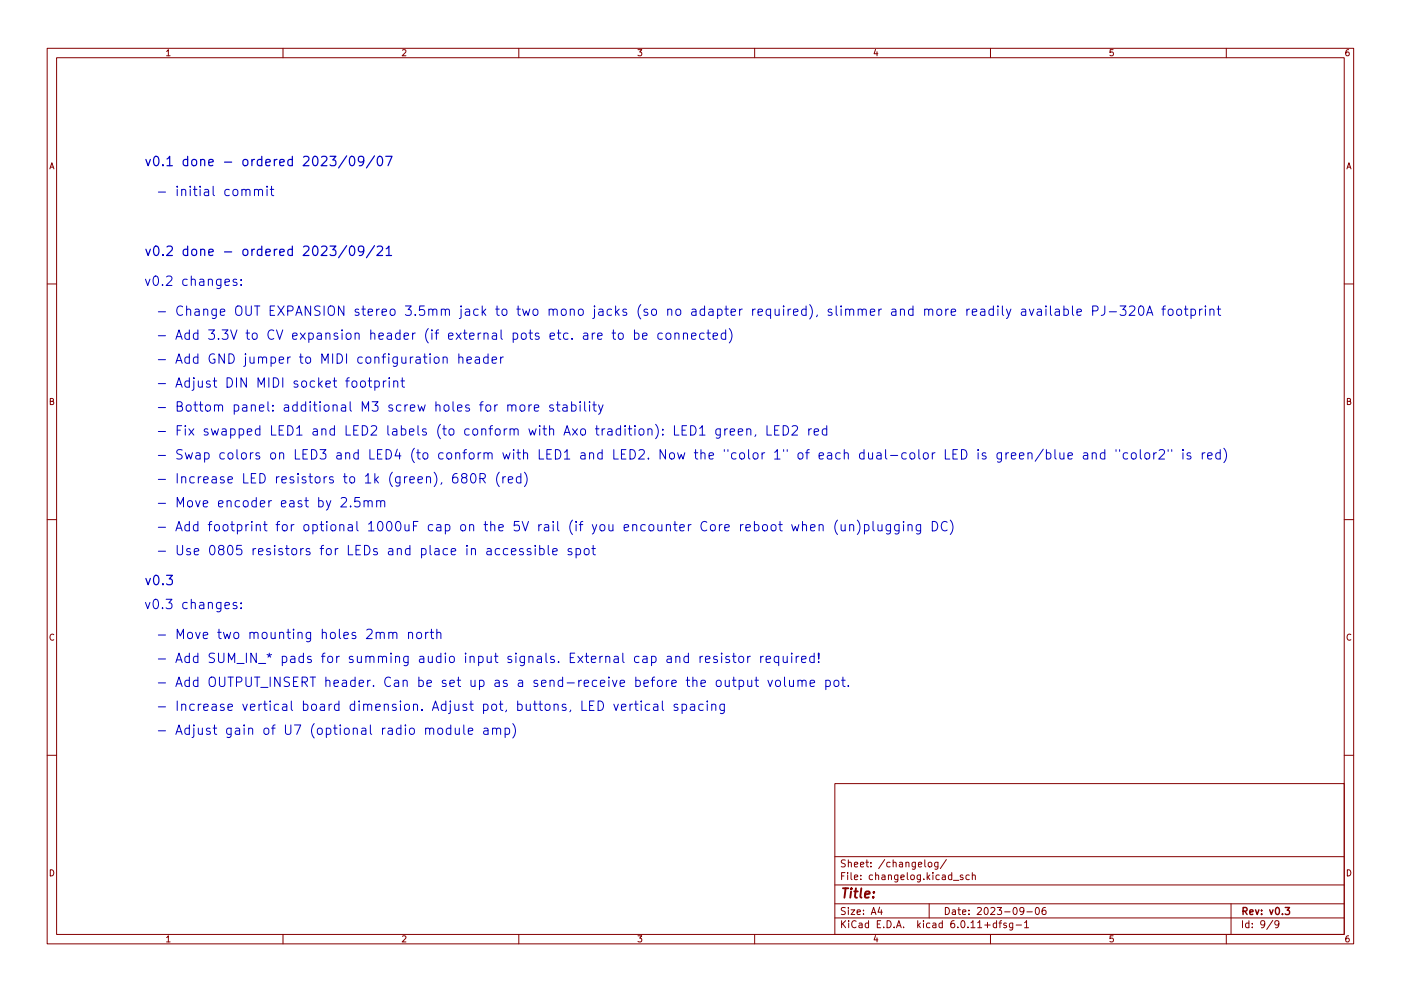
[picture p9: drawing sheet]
<svg xmlns="http://www.w3.org/2000/svg" width="297mm" height="210mm" viewBox="0 0 297 210" stroke-linecap="round" stroke-linejoin="round" font-family="sans-serif">
<g fill="none" stroke="#840000" stroke-width=".21">
<path d="M10 10.2h277v190.1h-277zM12 12.2h273v186.1h-273zM60 10.2v2M110 10.2v2M160 10.2v2M210 10.2v2M260 10.2v2M10 60.2h2M285 60.2h2M10 110.2h2M285 110.2h2M10 160.2h2"/>
<path d="M177 166.3h108v32h-108zM285 160.2h2M60 198.3v2M110 198.3v2M160 198.3v2M177 194.8h108M177 191.8h108M177 187.8h108M177 181.8h108M182.5 186.5v.1M182.5 185.7v.1M184.6 183.8v.1"/>
<path d="M184.6 183v.1M197 191.8v3M198.9 182.9v1.2l-.3 .3h-.4M198.9 183l-.5-.1-.3 .3 .2 .7h.6M200.6 182.4l-1.2 1.9M205.5 185.7l-.4-.1-.3 .3 .1 .7h.6M206.1 185.8l.3-.2 .3 .1 .1 .9M206.1 185.1v1.5M210 198.3v2M215.4 196.3h1.2M217.2 195.8l.4-.5v1.5M217.2 196.8h.9"/>
<path d="M217.7 193.5h1.2M219.7 192.6l.2-.1a.8 .8 0 0 1 .5 .8 .8 .8 0 0 1-.5 .7 1 1 0 0 1-.2-1.4zM221.6 192.5l-.4 .1a1.01 1.01 0 0 0 0 1.4l.5-.1 .1-.5-.3-.3-.4 .1-.2 .2M260 198.3v2M261 191.8v6.5M271.2 196l-.3 .3h-.3l-.3-.3v-.4l.3-.3 .4 .1 .2 .2a.99 .99 0 0 1-.5 1.2h-.3"/>
</g>
<g fill="none" stroke="#0000c2" stroke-width=".21">
<path d="M45.2 39.5v1.7l.3 .3M57.6 39.5v1.7l.1 .2 .3 .1M33.6 40.8h1.5M51.1 59.3v.2M57.3 40.2h.7M33.6 71.2h1.5M33.6 66.2h1.5M33.6 76.3h1.5M51.1 60.4v.2M61.6 75.7l-.4 .1-.2 .3M75.3 70.9a.5 .5 0 0 1 .8 0v1.1M92.1 75.9l.3-.2 .5 .1 .2 .3v.6a.54 .54 0 0 1-.5 .4 .54 .54 0 0 1-.6-.4z"/>
<path d="M94 75.9l.2-.2 .5 .1 .1 1.3M94 75.7v1.4M108.8 70.8l.6-.1 .4 .3v.6l-.2 .3h-.8M108.8 70.7v2M109.6 65.6h.7M116.4 65.8a.5 .5 0 0 1 .9 .1v1M116.4 65.6v1.3M116.6 71.3l1-.2-.1-.3-.6-.1-.3 .2 .1 1h.8M123.8 70.8h.7l.1 1.2M124.6 71.1l-.6 .1a.39 .39 0 0 0-.3 .4 .39 .39 0 0 0 .3 .4l.6-.1M126 65.6v1.7l-.3 .3M126 64.9v.2"/>
<path d="M129.8 70.7h.7M130 70v1.7l.1 .2 .4 .1M134.5 70.8l.6-.1 .4 .3v.6l-.2 .3h-.8M135.9 64.6a2.29 2.29 0 0 0 0 3.1M136.2 71.3l1-.2-.1-.3-.6-.1-.3 .2 .1 1h.8M140.4 70.8l-.5-.1-.4 .3v.6l.2 .3h.7M141.6 65.8a.5 .5 0 0 1 .8 .1v1M141.6 65.6v1.3M143.5 65.7a.54 .54 0 0 1 .8 .3v.5a.54 .54 0 0 1-.5 .4 .54 .54 0 0 1-.5-.4v-.5zM146.7 65.7h.8l.1 1.2M147.6 66.1l-.7 .1a.39 .39 0 0 0-.3 .3 .39 .39 0 0 0 .3 .4l.7-.1M159.6 65.6v1.3"/>
<path d="M160.1 65.6l-.3 .1-.2 .3M176.3 65.7l-.4-.1-.3 .3 .1 .3 .6 .1v.5h-.7M189.1 65.7h.8l.1 1.2M190 66.1l-.7 .1a.39 .39 0 0 0-.3 .3 .39 .39 0 0 0 .3 .4l.7-.1M196 65.8a.5 .5 0 0 1 .9 .1v1M196.9 65.9l.3-.3 .5 .1 .1 1.2M205.6 65.6l-.4 .1-.2 .3M206.1 66.2l1-.1-.1-.4-.6-.1-.3 .3 .1 .9h.8M216.6 65.7h.8l.1 1.2M217.5 66.1l-.7 .1a.39 .39 0 0 0-.3 .3 .39 .39 0 0 0 .3 .4l.7-.1M231.7 66h.7a.54 .54 0 0 0 .4-.6 .54 .54 0 0 0-.4-.5h-.7v2M246.3 65.6h.8"/>
<path d="M247.1 64.9l-.4 .1-.1 .2v1.7M247.9 65.7a.54 .54 0 0 1 .8 .3v.5a.54 .54 0 0 1-.5 .4 .54 .54 0 0 1-.5-.4v-.5zM33.6 86.5h1.5M33.6 96.6h1.5M33.6 91.6h1.5M33.6 81.4h1.5M45.2 80.8h.8M45.5 80.2v1.7l.1 .2 .4 .1M46.3 86.2l.3-.3 .5 .1 .1 1.2M55 96.2l-.5-.1-.3 .2 .1 .3 .7 .2v.5h-.8M57.9 87v.2M57.9 86v.2"/>
<path d="M72.4 86h.8l.1 1.2M73.3 86.4l-.7 .1a.39 .39 0 0 0-.3 .4 .39 .39 0 0 0 .3 .3l.7-.1M74.2 85.2v1.7l.3 .3M85 80.8h.8M85.3 80.2v1.7l.1 .2 .4 .1M106.6 96.1l.4 1.3 .4-1 .4 1 .3-1.3M112.1 91l.4 1.3 .4-.9 .4 .9 .4-1.3M114.3 95.4v2h1M117.3 86l-.5-.1-.3 .3 .1 .3 .7 .2v.4h-.8M119.6 92.3l.6-2 .7 2M119.8 91.7h.9M123.2 96.2h.8v1.2"/>
<path d="M124 96.5l-.6 .1a.39 .39 0 0 0-.3 .4 .39 .39 0 0 0 .3 .4l.6-.1M126.2 91h.8M126.5 90.3v1.7l.1 .2 .4 .1M127.9 85.9l-.7 1.8-.3 .2M130.1 95.4v2h1M140.5 92.1v.2M140.5 91.1v.2M141.1 95.4v2l-1.1-2v2M143 90.3v2h1M147.2 96.1h.8M147.5 95.4v1.7l.1 .2 .4 .1M152.7 91v1.6a.54 .54 0 0 1-.8 .3"/>
<path d="M152.7 91.1l-.6-.1-.3 .4v.5l.2 .3h.7M154.3 95.4v.4M162.6 90.3v2h1M164.2 96l.6-.6v2M164.2 97.4h1.2M169.3 96.3a.54 .54 0 0 1 .5-.2 .54 .54 0 0 1 .4 .3v.6a.54 .54 0 0 1-.5 .4 .54 .54 0 0 1-.5-.4zM172 91l-.3 .1-.2 .3M173.7 96.7l.9-.2-.1-.3-.5-.1-.3 .2 .1 1h.7M183.2 96.2l-.6-.1-.4 .3v.6l.2 .3h.8M183.2 95.4v2M198.2 96.1l-.3 .1-.2 .2M200.4 95.4v2h1"/>
<path d="M202 96.3h.7M203 95.4h-1v2h1M213.3 96.1v1.3M213.9 96.1l-.4 .1-.2 .2M229.8 96.2h.7l.1 1.2M230.6 96.5l-.6 .1a.39 .39 0 0 0-.3 .4 .39 .39 0 0 0 .3 .4l.6-.1M231.6 96.3a.5 .5 0 0 1 .8 0v1.1M231.6 96.1v1.3M239.1 96.2l-.6-.1-.4 .3v.6l.2 .3h.8M250.8 95.4v.2M250.8 96.1v1.3M252.4 96.2l-.4-.1-.3 .2 .1 .3 .6 .2v.5h-.7"/>
<path d="M256 96.7l1-.2-.1-.3-.6-.1-.3 .2 .1 1h.8M33.6 117h1.5M33.6 101.7h1.5M33.6 111.9h1.5M33.6 106.8h1.5M48.3 101.8l1-.2-.1-.4-.6-.1-.3 .3 .1 1h.8M54.3 111.5a.5 .5 0 0 1 .9 .1v1M55.9 111.3h.7M56.1 110.6v1.7l.1 .2 .4 .1M57.6 106.2l-.4 .1-.2 .3M65.7 116.5l-.5-.1-.3 .3 .1 .3 .7 .1v.5h-.8M70.6 101.2l-.5-.1-.2 .3 .1 .3 .6 .2v.5h-.7"/>
<path d="M75.7 110.6v1.7l.3 .3M93.7 102.4l-.2 .4M102.6 111.3h.8M104.1 116.9l-.6 .1a.39 .39 0 0 0-.3 .3 .39 .39 0 0 0 .3 .4l.6-.1M110 110.6h-.9l-.1 1 .3-.2 .7 .1 .1 .3-.1 .6-.2 .2h-.5l-.3-.2M117.2 117l.9-.1-.1-.4-.5-.1-.3 .3 .1 .9h.7M121.2 116.5l-.5-.1-.3 .3 .1 .3 .7 .1v.5h-.8M121.4 110.3a2.29 2.29 0 0 0 0 3.1M125.6 111.3l.4 1.3M126.5 111.3l-.6 1.8-.3 .2M132.3 112l1-.2-.1-.4-.6-.1-.3 .3 .1 .9h.8M149.9 110.8a.8 .8 0 0 0-1 0 .8 .8 0 0 0-.3 1 .75 .75 0 0 0 .4 .7 .75 .75 0 0 0 .9-.1"/>
<path d="M157.6 111.3l-.4 .1-.2 .3M167.9 111.3l.3 1.3 .4-.9 .4 .9 .4-1.3M177.6 110.3a2.29 2.29 0 0 0 0 3.1M197.7 110.6a1.01 1.01 0 0 1 1.1 1 1.01 1.01 0 0 1-1.1 1zM33.6 139.8h1.5M33.6 134.7h1.5M51.1 129v.1M51.1 127.9v.2M65.9 134.2v1.6a.54 .54 0 0 1-.9 .3M65.9 134.3l-.6-.1-.4 .3v.6l.2 .3h.8M86.5 139.2l-.1 1.8a.54 .54 0 0 1-.7 .1M86.5 139.3l-.5-.1-.4 .4v.6l.2 .3h.7"/>
<path d="M120.9 139.5h.7M121.9 138.6h-1v2h1M135.5 139.3l-.6-.1-.4 .4v.6l.2 .3h.8M141.5 139.3h.7l.1 1.3M142.3 139.7l-.6 .1a.39 .39 0 0 0-.3 .4 .39 .39 0 0 0 .3 .4l.6-.1M148.4 139.2v1.4M149 139.2l-.4 .1-.2 .3M161.3 139.2v1.4M161.9 139.2l-.4 .1-.2 .3M33.6 155.1h1.5M33.6 150h1.5M33.6 144.9h1.5"/>
<path d="M45.2 154.5h.8M45.5 153.8v1.7l.1 .2 .4 .1M48.3 150.1l1-.2-.1-.4-.6-.1-.3 .3 .1 .9h.8M61.8 148.7v1.7l.2 .3M78.5 153.8v1.7l.3 .3M79.2 145.5v.2M89.5 150.5v.2M110.8 144.8l-.7 .1a.39 .39 0 0 0-.3 .4 .39 .39 0 0 0 .3 .4l.7-.1M121 150.6l-.2 .4M131.5 145l.9-.2-.1-.4-.5-.1-.3 .3 .1 1h.7M134.8 144.4l.6-.1 .4 .4v.6l-.2 .3h-.8M134.8 143.7v2"/>
<path d="M143.7 149.5l-.5-.1-.3 .3 .1 .3 .7 .2v.4h-.8M145.5 144.3h.7M145.8 143.7v1.7l.1 .2 .3 .1M152 144.4a.54 .54 0 0 1 .9 .3v.6a.54 .54 0 0 1-.5 .4 .54 .54 0 0 1-.5-.4v-.6zM162.8 144.3l.5 1.4 .5-1.4M175.1 144.4l.6-.1 .3 .4v.6l-.1 .3h-.8M175.1 144.3v2"/>
</g>
<path d="M35.4 35.2h1.1M80.3 33.3l.3-.1a1.25 1.25 0 0 1 0 2h-.1a1.33 1.33 0 0 1-.2-1.9zM81.8 33.2h1.3l-.8 2M79.4 52.1l-1.7 2.6M80 52.4l.3-.2h.4l.3 .2 .1 .4-.1 .3-1.1 1.1h1.2M81.9 52.8l.6-.6v2M81.9 54.2h1.1" fill="none" stroke="#0000c2" stroke-width=".25"/>
<g font-size="2.8" fill="#0000c2">
<text x="30.5" y="35.3">v0.1</text>
<text x="38.5" y="35.3">done</text>
<text x="47.5" y="35.3">-</text>
<text x="51.7" y="35.3">ordered</text>
<text x="64.8" y="35.3">2023/09/07</text>
<text x="37.2" y="41.6">initial</text>
<text x="47.5" y="41.6">commit</text>
<text x="30.5" y="54.3">v0.2</text>
<text x="38.5" y="54.3">done</text>
<text x="47.5" y="54.3">-</text>
<text x="51.7" y="54.3">ordered</text>
<text x="64.8" y="54.3">2023/09/21</text>
<text x="30.5" y="60.7">v0.2</text>
<text x="38.4" y="60.7">changes:</text>
<text x="37.2" y="67">Change</text>
<text x="49.8" y="67">OUT EXPANSION</text>
<text x="75.4" y="67">stereo</text>
<text x="86.4" y="67">3.5mm</text>
<text x="98.1" y="67">jack</text>
<text x="105.9" y="67">to</text>
<text x="110.5" y="67">two</text>
<text x="117.2" y="67">mono</text>
<text x="127" y="67">jacks</text>
<text x="136.4" y="67">(so</text>
<text x="148.1" y="67">adapter</text>
<text x="161.2" y="67">required),</text>
<text x="177.4" y="67">slimmer</text>
<text x="191" y="67">and</text>
<text x="198.1" y="67">more</text>
<text x="207.2" y="67">readily</text>
<text x="219" y="67">available</text>
<text x="234.2" y="67">PJ-320A</text>
<text x="249.3" y="67">footprint</text>
<text x="37.2" y="72.1">Add</text>
<text x="37.2" y="77.2">Add</text>
<text x="44.2" y="72.1">3.3V</text>
<text x="44.2" y="77.2">GND jumper</text>
<text x="52.3" y="72.1">to</text>
<text x="57" y="72.1">CV expansion</text>
<text x="63.8" y="77.2">to</text>
<text x="68.4" y="77.2">MIDI</text>
<text x="76.3" y="77.2">configuration</text>
<text x="79" y="72.1">header</text>
<text x="90.8" y="72.1">(if</text>
<text x="95.9" y="72.1">external</text>
<text x="97.8" y="77.2">header</text>
<text x="109.6" y="72.1">pots</text>
<text x="117.7" y="72.1">etc.</text>
<text x="124.9" y="72.1">are</text>
<text x="131.3" y="72.1">to</text>
<text x="141.2" y="72.1">connected)</text>
<text x="37.2" y="82.2">Adjust</text>
<text x="47.9" y="82.2">DIN MIDI</text>
<text x="62.5" y="82.2">socket</text>
<text x="73.8" y="82.2">footprint</text>
<text x="37.2" y="87.3">Bottom</text>
<text x="49.4" y="87.3">panel:</text>
<text x="60.2" y="87.3">additional</text>
<text x="76.9" y="87.3">M3</text>
<text x="82.7" y="87.3">screw</text>
<text x="92.8" y="87.3">holes</text>
<text x="102.5" y="87.3">for</text>
<text x="108.3" y="87.3">more</text>
<text x="117.4" y="87.3">stability</text>
<text x="37.2" y="92.4">Fix</text>
<text x="43.1" y="92.4">swapped</text>
<text x="57.5" y="92.4">LED1</text>
<text x="66.5" y="92.4">and</text>
<text x="73.6" y="92.4">LED2</text>
<text x="82.6" y="92.4">labels</text>
<text x="93.3" y="92.4">(to</text>
<text x="99.3" y="92.4">conform</text>
<text x="113.2" y="92.4">with</text>
<text x="120.8" y="92.4">Axo</text>
<text x="127.6" y="92.4">tradition):</text>
<text x="144.3" y="92.4">LED1</text>
<text x="153.3" y="92.4">green,</text>
<text x="164.2" y="92.4">LED2</text>
<text x="173.2" y="92.4">red</text>
<text x="37.2" y="97.5">Swap</text>
<text x="46.5" y="97.5">colors</text>
<text x="57.4" y="97.5">on</text>
<text x="62.7" y="97.5">LED3</text>
<text x="71.7" y="97.5">and</text>
<text x="78.8" y="97.5">LED4</text>
<text x="87.8" y="97.5">(to</text>
<text x="93.8" y="97.5">conform</text>
<text x="107.6" y="97.5">with</text>
<text x="115.3" y="97.5">LED1</text>
<text x="124.3" y="97.5">and</text>
<text x="131.4" y="97.5">LED2.</text>
<text x="141.4" y="97.5">Now</text>
<text x="149.1" y="97.5">the</text>
<text x="155.4" y="97.5">&quot;color</text>
<text x="166.2" y="97.5">1&quot;</text>
<text x="171.3" y="97.5">of</text>
<text x="176" y="97.5">each</text>
<text x="184.7" y="97.5">dual-color</text>
<text x="202.9" y="97.5">LED is</text>
<text x="214.3" y="97.5">green/blue</text>
<text x="232.7" y="97.5">and</text>
<text x="239.8" y="97.5">&quot;color2&quot;</text>
<text x="254.1" y="97.5">is</text>
<text x="258.3" y="97.5">red)</text>
<text x="37.2" y="102.6">Increase</text>
<text x="37.2" y="107.6">Move</text>
<text x="46.2" y="107.6">encoder</text>
<text x="51.4" y="102.6">LED resistors</text>
<text x="59.7" y="107.6">east</text>
<text x="67.6" y="107.6">by</text>
<text x="72.6" y="107.6">2.5mm</text>
<text x="73.2" y="102.6">to</text>
<text x="77.8" y="102.6">1k</text>
<text x="83" y="102.6">(green),</text>
<text x="96.6" y="102.6">680R</text>
<text x="106" y="102.6">(red)</text>
<text x="37.2" y="112.7">Add</text>
<text x="44.2" y="112.7">footprint</text>
<text x="58.7" y="112.7">for</text>
<text x="64.6" y="112.7">optional</text>
<text x="78.4" y="112.7">1000uF</text>
<text x="91.3" y="112.7">cap</text>
<text x="98.3" y="112.7">on</text>
<text x="103.6" y="112.7">the</text>
<text x="109.9" y="112.7">5V rail</text>
<text x="121.9" y="112.7">(if</text>
<text x="127" y="112.7">you</text>
<text x="133.9" y="112.7">encounter</text>
<text x="150.3" y="112.7">Core</text>
<text x="158.7" y="112.7">reboot</text>
<text x="169.9" y="112.7">when</text>
<text x="179" y="112.7">(un)plugging</text>
<text x="199.9" y="112.7">DC)</text>
<text x="37.2" y="117.8">Use</text>
<text x="44.3" y="117.8">0805</text>
<text x="53.6" y="117.8">resistors</text>
<text x="68.2" y="117.8">for</text>
<text x="74.1" y="117.8">LEDs and</text>
<text x="89.9" y="117.8">place</text>
<text x="99.7" y="117.8">in</text>
<text x="104.1" y="117.8">accessible</text>
<text x="121.5" y="117.8">spot</text>
<text x="30.5" y="124.2">v0.3</text>
<text x="30.5" y="129.2">v0.3</text>
<text x="38.4" y="129.2">changes:</text>
<text x="37.2" y="135.6">Move</text>
<text x="46.2" y="135.6">two</text>
<text x="52.9" y="135.6">mounting</text>
<text x="68.4" y="135.6">holes</text>
<text x="78.1" y="135.6">2mm</text>
<text x="87" y="135.6">north</text>
<text x="37.2" y="140.7">Add</text>
<text x="44.2" y="140.7">SUM_IN_*</text>
<text x="59.8" y="140.7">pads</text>
<text x="68.5" y="140.7">for</text>
<text x="74.4" y="140.7">summing</text>
<text x="89.4" y="140.7">audio</text>
<text x="99.2" y="140.7">input</text>
<text x="108.4" y="140.7">signals.</text>
<text x="121.7" y="140.7">External</text>
<text x="135.6" y="140.7">cap</text>
<text x="142.6" y="140.7">and</text>
<text x="149.7" y="140.7">resistor</text>
<text x="162.7" y="140.7">required!</text>
<text x="37.2" y="145.7">Add</text>
<text x="44.2" y="145.7">OUTPUT_INSERT header.</text>
<text x="81.7" y="145.7">Can</text>
<text x="89" y="145.7">be</text>
<text x="94.2" y="145.7">set</text>
<text x="100.4" y="145.7">up</text>
<text x="105.7" y="145.7">as</text>
<text x="110.8" y="145.7">a send-receive</text>
<text x="135.9" y="145.7">before</text>
<text x="147" y="145.7">the</text>
<text x="153.4" y="145.7">output</text>
<text x="164.6" y="145.7">volume</text>
<text x="176.8" y="145.7">pot.</text>
<text x="37.2" y="155.9">Adjust</text>
<text x="37.2" y="150.8">Increase</text>
<text x="47.9" y="155.9">gain</text>
<text x="51.4" y="150.8">vertical</text>
<text x="56" y="155.9">of</text>
<text x="60.6" y="155.9">U7</text>
<text x="64.2" y="150.8">board</text>
<text x="66.3" y="155.9">(optional</text>
<text x="74.4" y="150.8">dimension.</text>
<text x="81.5" y="155.9">radio</text>
<text x="90.8" y="155.9">module</text>
<text x="92.2" y="150.8">Adjust</text>
<text x="102.9" y="150.8">pot,</text>
<text x="103.3" y="155.9">amp)</text>
<text x="110.3" y="150.8">buttons,</text>
<text x="124" y="150.8">LED vertical</text>
<text x="144" y="150.8">spacing</text>
</g>
<text font-size="2.8" fill="#840000" x="178" y="191.2">Title:</text>
<g font-size="2.1" fill="#840000">
<text x="178" y="184.5">Sheet:</text>
<text x="186.2" y="184.5">/changelog/</text>
<text x="178" y="187.2">File:</text>
<text x="184.4" y="187.2">changelog.kicad_sch</text>
<text x="178" y="197.4">KiCad</text>
<text x="178" y="194.6">Size:</text>
<text x="184.7" y="194.6">A4</text>
<text x="185.7" y="197.4">E.D.A.</text>
<text x="194.6" y="197.4">kicad</text>
<text x="200" y="194.6">Date:</text>
<text x="201.8" y="197.4">6.0.11+dfsg-1</text>
<text x="207" y="194.6">2023-09-06</text>
<text x="263" y="194.6">Rev:</text>
<text x="263" y="197.4">Id:</text>
<text x="267.1" y="197.4">9/9</text>
<text x="269.1" y="194.6">v0.3</text>
</g>
<g font-size="1.8" fill="#840000">
<text x="35" y="12.3">1</text>
<text x="85" y="12.3">2</text>
<text x="135" y="12.3">3</text>
<text x="185" y="12.3">4</text>
<text x="235" y="12.3">5</text>
<text x="285" y="12.3">6</text>
<text x="10.4" y="36.3">A</text>
<text x="285.4" y="36.3">A</text>
<text x="10.3" y="86.3">B</text>
<text x="285.3" y="86.3">B</text>
<text x="10.3" y="136.3">C</text>
<text x="285.3" y="136.3">C</text>
<text x="10.3" y="186.3">D</text>
<text x="285.3" y="186.3">D</text>
<text x="35" y="200.3">1</text>
<text x="85" y="200.3">2</text>
<text x="135" y="200.3">3</text>
<text x="185" y="200.3">4</text>
<text x="235" y="200.3">5</text>
<text x="285" y="200.3">6</text>
</g>
</svg>
